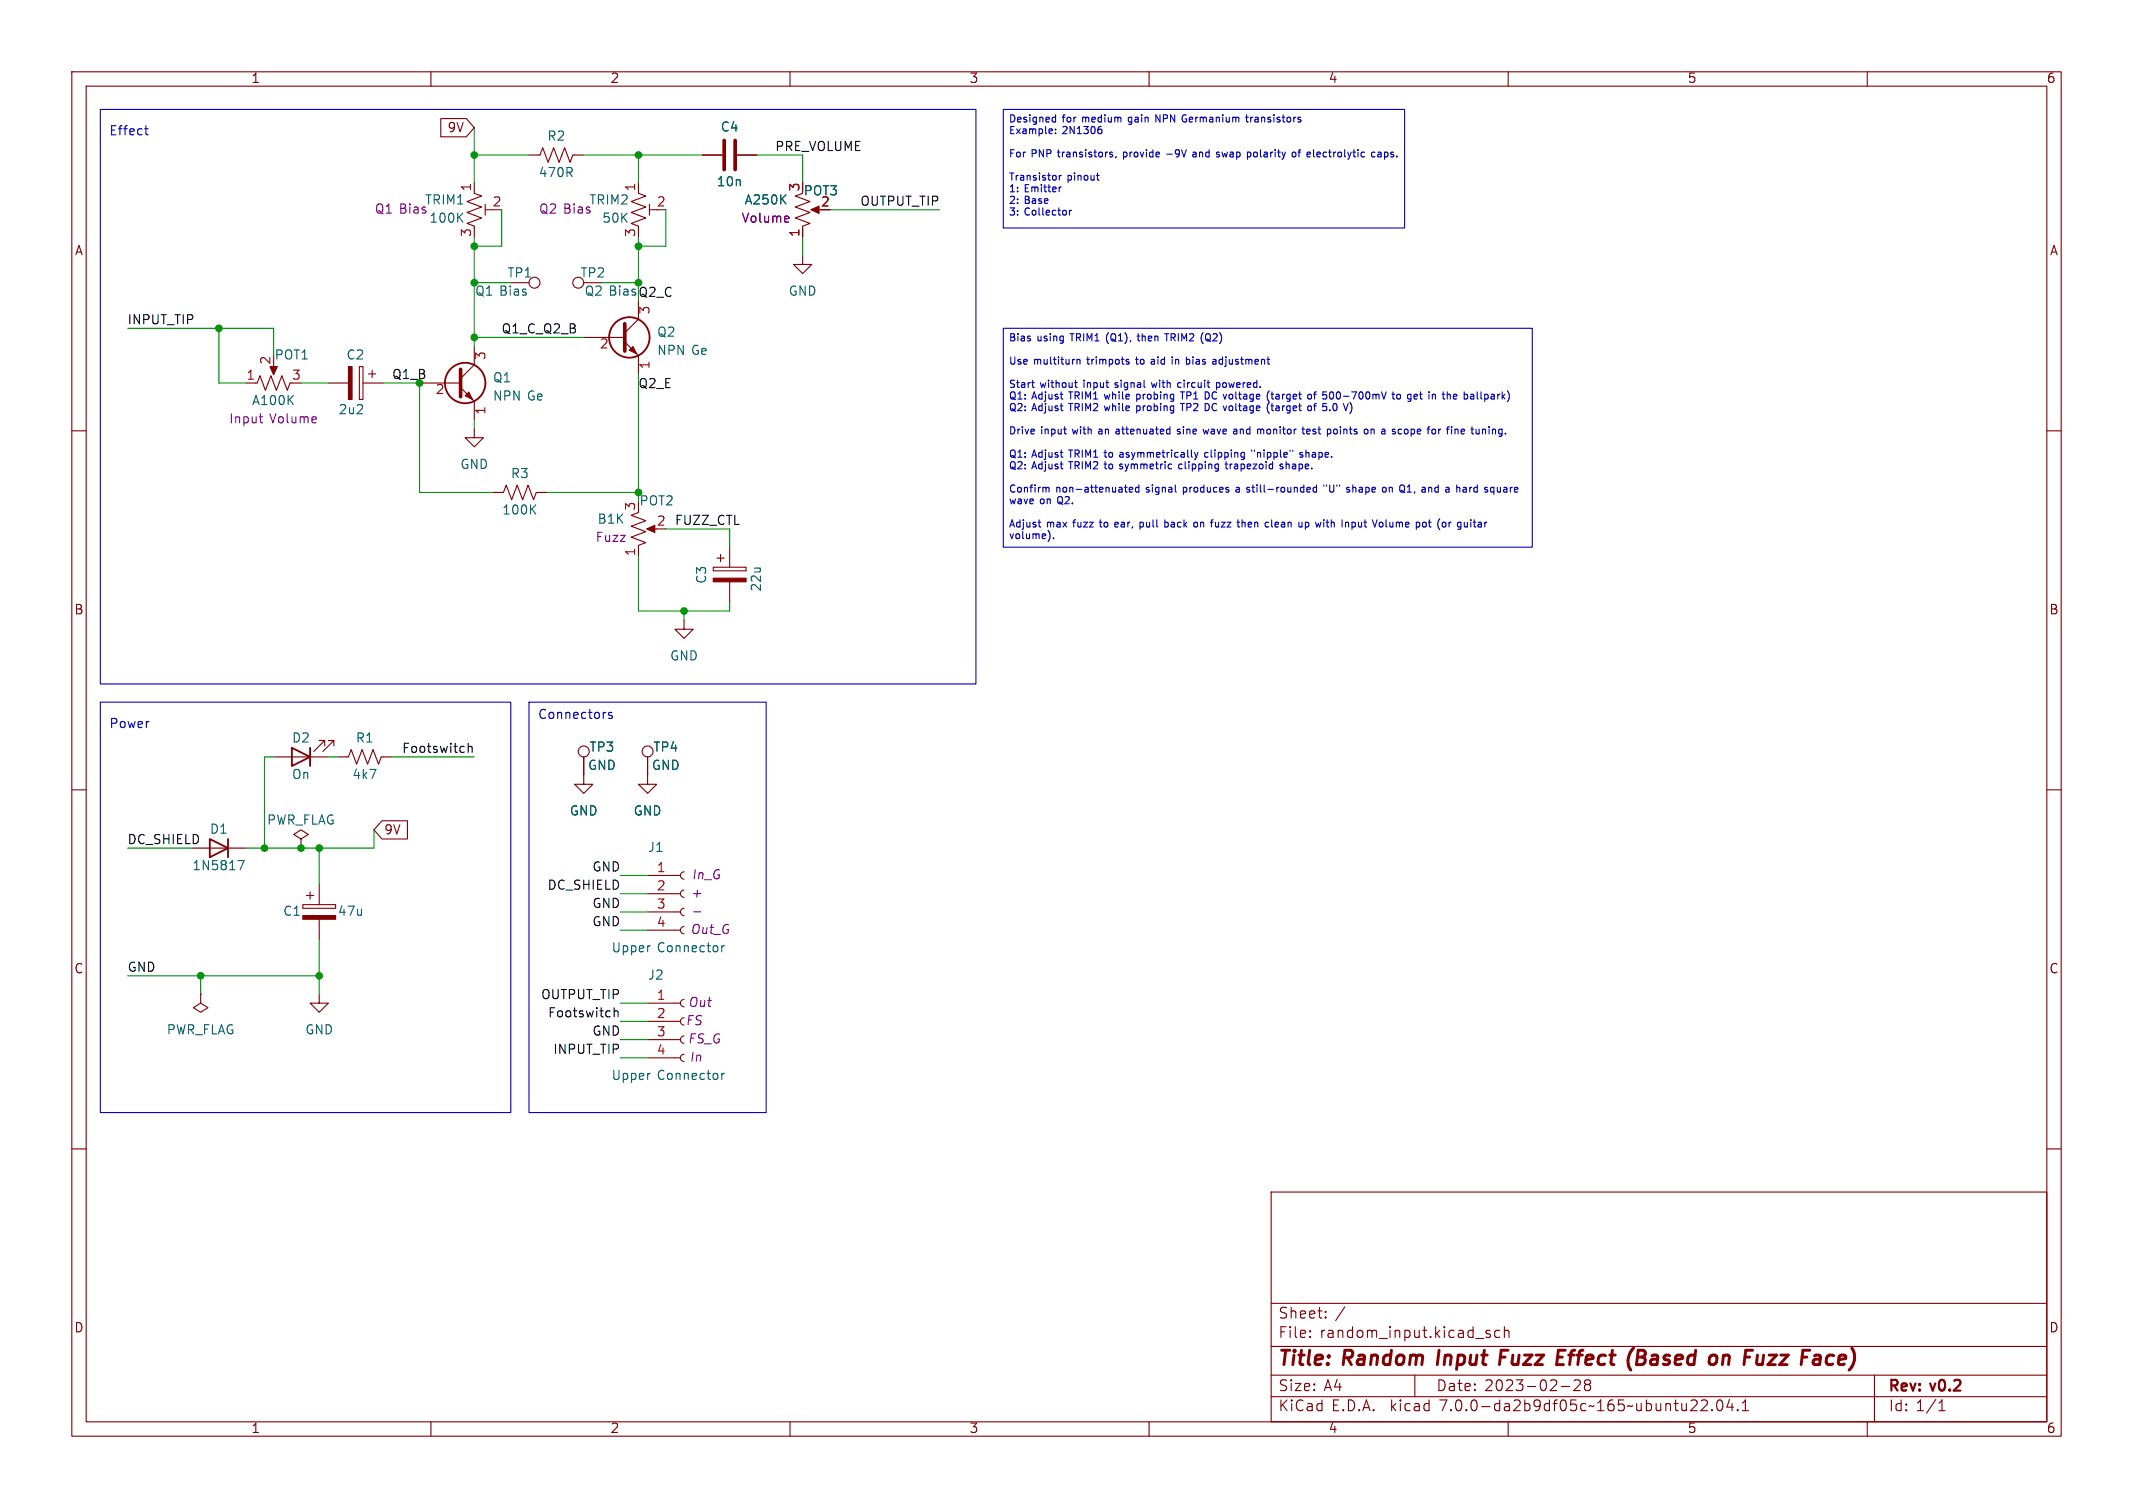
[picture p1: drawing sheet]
<svg xmlns="http://www.w3.org/2000/svg" width="297mm" height="210mm" viewBox="0 0 297 210" stroke-linecap="round" stroke-linejoin="round" font-family="sans-serif">
<g fill="none" stroke="#840000" stroke-width=".15">
<path d="M10 10h277v190h-277zM12 12h273v186h-273zM60 10v2M61.4 16.5h3.5l1.1 1.3-1.1 1.3h-3.5zM110 10v2M160 10v2M210 10v2M260 10v2M66 26.9l1.1 .4-2.1 .8 2.1 .7-2.1 .8 2.1 .8-2.1 .7 1 .4v.3M66 25.4v1.3M67.6 28.4v1.6M67.6 29.2h1"/>
<path d="M73.7 21.6h1.5l.4-1 .7 2 .8-2 .8 2 .7-2 .8 2 .4-1h1.5M88.9 26.9l1 .4-2 .8 2 .7-2 .8 2 .8-2 .7 1 .4v.3M88.9 25.4v1.3M90.4 29.2h1M90.4 28.4v1.6M97.8 21.6h2.8M102.6 21.6h2.8M111.8 35.6v1.2h1.2l-1.2 1.3-1.3-1.3h1.3M111.8 26.9l-1.1 .4 2.1 .8-2.1 .7 2.1 .8-2.1 .8 2.1 .7-1 .4v1.5M113.3 29.2h1M10 60h2M34.3 53.3h1.5l.4-1 .8 2.1 .7-2.1 .8 2.1 .7-2.1 .8 2.1 .4-1.1"/>
<path d="M38.1 50.8v1M45.7 53.3h2.8M50 51.1h.5v4.5h-.5zM50.5 53.3h2.8M51.3 52.1h1M51.8 51.6v1M58.4 53.3h5.7M64.1 54l1.9 1.9v2.5M66 59.7v1.3h1.3l-1.3 1.2-1.2-1.2h1.2M66 48.3v2.5l-1.9 1.9M81.3 47h5.7M87 47.6l1.9 1.9v2.6"/>
<path d="M88.9 41.9v2.6l-1.9 1.9M285 60h2M68.6 68.6h1.5l.4-1 .7 2 .8-2 .8 2 .7-2 .8 2 .4-1h1.5M88.9 71.4l-1 .4 2 .7-2 .8 2 .7-2 .8 2 .8-1 .3v1.6M90.4 73.7h1M99.3 79h4.6v.5h-4.6zM99.8 77.7h1M100.3 77.2v1M101.6 76.2v2.8M95.2 86.4v1.2h1.3l-1.3 1.3-1.2-1.3h1.2M101.6 81v2.8M10 110h2"/>
<path d="M26.7 118.1h7.6M38.1 105.4h7.6M41.9 116.8l1-.6-1-.6-1 .6 1 .6v1.3M41.9 118.1h.1M45.2 103.9v-.8h-.8h.8l-1.5 1.5M46.5 103.9v-.8h-.8h.8l-1.5 1.5M47 105.4h1.5l.4-1 .8 2 .7-2 .8 2 .7-2 .8 2 .4-1h1.5M53.2 114.3h3.5v2.5h-3.5l-1.1-1.2zM81.3 105.4v3.8h1.2l-1.2 1.3-1.3-1.3h1.3M90.2 105.4v3.8h1.2l-1.2 1.3-1.3-1.3h1.3M285 110h2M27.9 138.4v1.3l1.1 .6-1.1 .7-1-.7 1-.6"/>
<path d="M27.9 138.4h.1M42.2 126h4.5v.5h-4.5zM42.7 124.7h1M43.2 124.2v1M44.4 138.4v1.3h1.3l-1.3 1.3-1.2-1.3h1.2M44.4 123.2v2.8M44.4 128v2.8M90.2 129.5h4.5M90.2 127h4.5M90.2 124.5h4.5M90.2 121.9h4.5M90.2 139.7h4.5"/>
<path d="M95.2 129a.51 .51 0 0 0-.5 .5 .51 .51 0 0 0 .5 .5M95.2 126.5a.51 .51 0 0 0-.5 .5 .51 .51 0 0 0 .5 .5M95.2 124a.51 .51 0 0 0-.5 .5 .51 .51 0 0 0 .5 .5M95.2 121.4a.51 .51 0 0 0-.5 .5 .51 .51 0 0 0 .5 .5M95.2 139.2a.51 .51 0 0 0-.5 .5 .51 .51 0 0 0 .5 .5M10 160h2M90.2 147.3h4.5M90.2 144.8h4.5M90.2 142.2h4.5M95.2 146.8a.51 .51 0 0 0-.5 .5 .51 .51 0 0 0 .5 .5M95.2 144.3a.51 .51 0 0 0-.5 .5 .51 .51 0 0 0 .5 .5M95.2 141.7a.51 .51 0 0 0-.5 .5 .51 .51 0 0 0 .5 .5"/>
<path d="M285 160h2M177 166h108v32h-108zM60 198v2M110 198v2M160 198v2M177 194.5h108M177 191.5h108M177 187.5h108M177 181.5h108M182.4 186.1l.1 .1-.1 .1M182.4 185.3l.1 .1-.1 .1M184.6 183.4v.1v.1"/>
<path d="M184.6 182.6v.1v.1M197 191.5v3M207 185.7l.5 .1v.2l-.2 .3-.4-.1M207 185.3h.1h.4M208.8 185.3h-.4l-.3 .2v.5l.2 .2 .1 .1 .4-.1M209.5 185.4a.37 .37 0 0 1 .6 .1v.8M209.5 184.8v1.5M210 198v2M217.4 193.1h1.1M219.2 192.3l.2-.1h.5a.41 .41 0 0 1 .1 .6l-.9 .9h.9M220.9 192.8l-.1-.1a.31 .31 0 0 1-.2-.3 .31 .31 0 0 1 .3-.2h.4a.31 .31 0 0 1 .2 .4 .31 .31 0 0 1-.3 .2M220.9 192.8l-.3 .3 .1 .4 .2 .2h.3l.3-.3-.1-.5-.2-.1"/>
<path d="M220.9 192.8h.3M236.9 195.1l.2-.1h.5a.41 .41 0 0 1 .1 .6l-.9 .9h.9M238.4 196.3l.1 .1-.1 .1M238.4 196.3l-.1 .1 .1 .1M238.4 196.3v.2M239.2 195a.36 .36 0 0 1 .6 .2 .77 .77 0 0 1-.4 1.3 1 1 0 0 1-.2-1.5zM240.8 194.9l-.3 1.1h.9M241.2 195.5v1M242 196.3v.1v.1M242 196.3l-.1 .1 .1 .1M242 196.3v.2M242.6 196.5h.9"/>
<path d="M242.6 195.4l.4-.4v1.5M260 198v2M261 191.5v6.5M270 196.5h.8M270 195.4l.4-.4v1.5"/>
<circle cx="74.4" cy="39.4" r=".76"/>
<circle cx="80.5" cy="39.4" r=".76"/>
<circle cx="81.3" cy="104.6" r=".76"/>
<circle cx="90.2" cy="104.6" r=".76"/>
</g>
<g fill="none" stroke="#840000" stroke-width=".4">
<path d="M208.9 189h.7M210 188h-1l-.2 2M216.7 190h1M216.9 189h.6M217 188h.9M227.5 187.8l-.1 .1M228 189h.7M228.8 188h-.7l-.2 2h.7M240 188.7l-.2 1.3M240.6 188.7h-.3l-.3 .2M244 188h-.9l-.3 2M245.6 188.7l-.2 1.3"/>
<path d="M254.5 188.9l-.2 .2v.6l.1 .2M257.8 187.8l.1 .1"/>
</g>
<g fill="#840000" stroke="#840000" stroke-width=".15">
<path d="M37.6 51.1h1l-.5 1.1z"/>
<path d="M64.8 55.1l.5-.5 .5 1z"/>
<path d="M87.6 48.8l.5-.5 .5 1z"/>
<path d="M48.5 51.1h.5v4.5h-.5z"/>
<path d="M112.9 29.2l1.1-.5v1z"/>
<path d="M42.2 127.5h4.5v.5h-4.5z"/>
<path d="M99.3 80.5h4.6v.5h-4.6z"/>
<path d="M90 73.7l1.2-.5v1z"/>
</g>
<path d="M109.7 30.1l.1 .1 .1 .2-.6 .1M109.8 30.9h-.1M36.1 58h.5M36.3 58.8l.3 .1M96.6 127h1" fill="none" stroke="#840084" stroke-width=".15"/>
<path d="M100.8 19.6v4M102.4 19.6v4M64.1 51.4v3.8M87 45.1v3.8" fill="none" stroke="#840000" stroke-width=".51"/>
<g fill="none" stroke="#840000" stroke-width=".25">
<path d="M29.2 116.8l2.5 1.3-2.5 1.3zM31.7 116.8v2.6M40.6 104.1l2.6 1.3-2.6 1.3zM43.2 104.1v2.6"/>
<circle cx="64.8" cy="53.3" r="2.82"/>
<circle cx="87.6" cy="47" r="2.82"/>
</g>
<path d="M33.1 119.8h.9l-.6 1.3M90.4 131.7h.1M100.5 131.7v.8M100.9 131.7l-.3 .1-.1 .1M90.4 149.5h.1M100.5 149.5v.8M100.9 149.5h-.3l-.1 .2" fill="none" stroke="#006464" stroke-width=".15"/>
<path d="M65.2 103.5v1.3M65.2 104.1l.2-.2 .3 .1v.8M85.5 140.3v1.3M85.5 140.9l.2-.1h.3l.1 .8" fill="none" stroke="#0f0f0f" stroke-width=".15"/>
<g fill="none" stroke="#0000c2" stroke-width=".15">
<path d="M14 15.2h121.9v80.1h-121.9zM20.1 17.9h.5M20.3 18.6l.1 .1 .2 .1M139.7 15.2h55.9v16.6h-55.9zM146.7 16.3l.3 .1M147 16v1M147 18v.1M147 18.5v.1M147 16.9l-.3 .1M153.2 18l.2 .2v.2l-.2 .2M160.9 17v-1l.6 1M173.4 16.3h.4"/>
<path d="M173.6 16v.8l.2 .2M147.5 24.4v.7M147.8 26l-.2 .1M147.8 24.4l-.3 .2M148.9 29.3v.7M149.2 29.3l-.3 .2M152.7 24.4h.4M152.9 25l.2 .1M154.7 21.5l.2 .1v.1l-.1 .2h-.2M154.7 21.2h.2M155.4 21.8l-.1 .2M162.5 21.5h.7"/>
<path d="M166.4 21.2h-.3M166.5 21.5h-.3l-.1 .1v.2l.4 .1M169.4 21.5l.4 .2v.1l-.3 .1M169.4 21.2h.4M173.8 21.2h.2l.2 .2-.1 .4-.3 .1M180 21.3l.1-.1 .3 .1v.4l-.1 .1-.2 .1-.1-.1zM180.7 21.2h.4M182.9 20.9v.8l.1 .2M191.5 21.2h-.3l-.2 .2 .1 .4h.4M192.2 21.2h-.3M192.2 21.5h-.2l-.2 .1 .1 .2 .3 .1M139.7 45.7h73.7v30.5h-73.7z"/>
<path d="M143.6 53.3h.4M143.8 53.9l.2 .1M148.1 59.8h.4M149.6 53.3h.4M149.8 53.8l.2 .2M150 50v.7M150 50.1l.1-.1 .2 .1 .1 .6M154.3 46.3l-.1 .2M155.5 59.8h-.1M156.6 46.3l.2 .2M156.9 50l.3 .1M156.9 50.4h.3v.2l-.1 .1h-.2"/>
<path d="M158.3 49.7v.9M158.3 54.9v1M158.3 56.5v1M158.3 55.5l.1 .1M158.3 57.1l.1 .1M158.3 46.8h.4M158.4 56.5l-.1 .1M158.5 46.5v.9M160.3 53.3l.2 .7M160.4 50l-.1 .1M160.4 50.3l-.1 .2 .1 .2M162.2 46.5h.5"/>
<path d="M162.5 46.5v1M162.8 59.8h.1M162.9 59.4v1M163.2 49.7v.1M163.2 50v.7M164.2 59.8l-.3 .1 .1 .2h.2M164.4 53.3h-.2l-.2 .2v.4l.4 .1M164.4 56.2h.5M164.6 54.6v1M164.6 56.2v1M165.3 50h.2l.2 .2M165.7 50.5l-.2 .2h-.2"/>
<path d="M167.5 59.8l.2 .6 .2-.4 .2 .4M167.5 46.3l-.1 .2M169 50l.3 .1v.6M169.3 50.7h-.3M169.3 50.3h-.3M169.4 53.3h.3l.2 .2M169.4 53.3v1M169.8 46.3l.2 .2M169.9 53.8l-.2 .2-.3-.1M172.1 59.8l.1 .1v.5M175.5 59.9l.2-.1 .3 .1M176.7 54.4a1.15 1.15 0 0 0 0 1.6"/>
<path d="M176.7 56a1.15 1.15 0 0 0 0 1.6M177 54.9h.3M177 56.5h.3M177.1 54.6v.8l.2 .2M177.1 56.2v.8l.2 .2M181.3 59.8h.4M182.1 55.1l.2-.2 .2 .1 .1 .1-.1 .4-.2 .1-.2-.2M182.1 56.7l.2-.2 .2 .1 .1 .1-.1 .4-.2 .1-.2-.2M182.4 59.8h-.3l-.2 .1 .1 .5h.4M182.9 54.9h.4M182.9 56.5h.4M183.1 54.6l-.1 1"/>
<path d="M183.1 56.2l-.1 1M183.7 59.4v.9M185.1 55.2l.1 .3 .2 .1M185.2 57.1v.1M185.4 54.6l-.2 .1-.1 .3M186 59.8h-.2l-.1 .2v.3l.3 .1M188.2 56.5v.4l-.1 .4M190.9 59.9l.3-.1 .1 .1M190.9 59.8v.6M193.8 54.9h.4M193.9 59.8v.3M194 54.6v.8l.2 .2"/>
<path d="M194.5 55l.2-.1 .3 .1v.4l-.1 .1-.2 .1-.2-.1zM197.2 54.9l.2 .2-.5 .1M197.3 55.5l-.1 .1M197.8 54.6v.8M199 54.6h-.1M199 54.6h.1M199 54.6v.1M199.1 59.4l-.2 .2v.8M200.3 59.8v.6M200.6 59.8l-.3 .2M202.5 54.9l.3 .1M202.8 55.5l-.3 .1"/>
<path d="M202.9 55.1l-.5 .1M203.6 59.8l-.1 .1v.4l.1 .1M205.7 54.6v.8l.1 .2M206.6 59.8l.3 .1v.5M209.9 54.4l.1 .2M144.5 72.7h.4M144.7 73.3l.2 .1M145.7 67.9h.3l.1 .6M146.2 74.3v.7M146.7 74.9v.1M148.4 60.4h.1M153.2 72.4v.8"/>
<path d="M155.4 72.7l-.2 .2v.3l.2 .2M155.5 60.1l-.1 .1 .1 .2M155.7 73l-.5 .1M155.9 65.2l.1 .1M156 63l-.1 .1M156 63.3l-.1 .1 .1 .3M156 64.6l-.1 .2 .1 .2M156.6 67.9h.4M156.9 68.5h.1M157.2 68.2l.5-.1v-.2h-.3l-.2 .1 .1 .5h.4M158.6 67.9h-.3l-.2 .2 .1 .4h.4M158.6 67.5v1"/>
<path d="M158.7 73.3l.3 .1M158.7 72.7v1M159 72.7l-.3 .1M162.2 72.8l.3-.1 .2 .2M162.2 72.4v1M162.7 73.2l-.2 .2-.3-.1M162.9 60.4h-.1M163.9 60.4h.3M164.1 64.8l.1 .4 .3 .1M166.3 63l.3 .7M166.4 72.7l.3 .1v.1v.4l-.3 .1M166.6 63.7l-.3 .3"/>
<path d="M166.8 63l-.2 .7M168.1 63h-.2l-.2 .2 .1 .4 .3 .1M168.9 72.4l-.2 .1v.9M169.3 72.7v.5l.2 .2M170.7 64.3v.8l.3 .2M172.2 60.4h-.1M172.2 60l-.1 .1M172.2 68.2l-.1 .1 .1 .2M172.2 67.9h-.1M172.9 72.4v1M173.3 72.8l-.2-.1-.2 .1M174.3 62.7v.2"/>
<path d="M174.7 62.7v.2M177.1 72.4v.8l.1 .2M178.2 64.8l.5 .3-.2 .2-.3-.1M181.4 63.1l-.3-.1-.1 .1v.2l.4 .1v.2h-.4M181.4 60.3l.3 .1M181.8 72.8l.3-.1 .1 .2M181.8 72.7v1M182.1 67.9h.3l.1 .2-.5 .1M182.2 73.2l-.1 .2-.3-.1M182.4 68.5h-.3M182.4 60l-.5 .1M183.3 67.9h-.3l-.2 .2 .1 .4h.4"/>
<path d="M183.3 67.5v1M184.3 72.4v.1M184.3 67.5v.2M184.7 72.7h.3M184.7 67.5v.2M187.6 67.9h.3M187.6 68.2l.3 .1v.2h-.3M188.3 72.7v1M188.3 72.8h.3M188.3 73.3h.3M192.5 72.8v.5M192.7 67.9h.2l.1 .2v.3l-.3 .1"/>
<path d="M193 72.4v.8l.1 .2M193.9 60.4h.1M194.9 67.9a.33 .33 0 0 1 .3-.4 .33 .33 0 0 1 .4 .4M198.9 72.7h.4M199 72.4v.8l.3 .2M199.2 67.9l-.3 .1M200.5 72.2l-.2 .2M203.9 60l-.4 .1M205.1 72.7h.4M205.3 72.4v.8l.1 .2M207.9 67.9h.1M208 67.9v1"/>
<path d="M208 68.5h-.1M14 97.8h57.1v57.1h-57.1zM73.7 97.8h33v57.1h-33zM85.2 99.3l-.3-.1-.2 .2 .1 .2 .4 .1v.3h-.5"/>
</g>
<g fill="none" stroke="#009600" stroke-width=".15">
<path d="M66 17.8v7.6M66 21.6h7.7M66 33v15.3M66 39.4h5.1M69.8 29.2v5.1h-3.8M81.3 21.6h16.5M83.8 39.4h5.1M88.9 21.6v3.8M88.9 33v8.9M92.7 29.2v5.1h-3.8M105.4 21.6h6.4v3.8M111.8 33v2.6"/>
<path d="M115.6 29.2h15.2M17.8 45.7h20.3v3.8M30.5 45.7v7.6h3.8M41.9 53.3h3.8M53.3 53.3h5.1v15.3h10.2M66 58.4v1.3M66 47h15.3M88.9 52.1v17.8M76.2 68.6h12.7M88.9 77.5v7.6h12.7v-1.3M92.7 73.7h8.9v2.5M95.2 85.1v1.3"/>
<path d="M17.8 118.1h8.9M38.1 105.4h-1.3v12.7M44.4 118.1v5.1M45.7 105.4h1.3M52.1 115.6v2.5h-17.8M54.6 105.4h11.4M17.8 135.9h26.6M27.9 135.9v2.5M44.4 130.8v7.6M86.4 139.7h3.8M86.4 127h3.8M86.4 129.5h3.8"/>
<path d="M86.4 121.9h3.8M86.4 124.5h3.8M86.4 144.8h3.8M86.4 147.3h3.8M86.4 142.2h3.8"/>
</g>
<g fill="#009600" stroke="#009600" stroke-width=".15">
<circle cx="66" cy="34.3" r=".46"/>
<circle cx="66" cy="47" r=".46"/>
<circle cx="66" cy="39.4" r=".46"/>
<circle cx="66" cy="21.6" r=".46"/>
<circle cx="30.5" cy="45.7" r=".46"/>
<circle cx="95.2" cy="85.1" r=".46"/>
<circle cx="41.9" cy="118.1" r=".46"/>
<circle cx="36.8" cy="118.1" r=".46"/>
<circle cx="44.4" cy="135.9" r=".46"/>
<circle cx="44.4" cy="118.1" r=".46"/>
<circle cx="27.9" cy="135.9" r=".46"/>
<circle cx="88.9" cy="39.4" r=".46"/>
<circle cx="88.9" cy="21.6" r=".46"/>
<circle cx="88.9" cy="68.6" r=".46"/>
<circle cx="88.9" cy="34.3" r=".46"/>
</g>
<g font-size="2.8" fill="#840000">
<text x="178" y="190.8">Title:</text>
<text x="187.1" y="190.8">Random</text>
<text x="200.8" y="190.8">Input</text>
<text x="210.1" y="190.8">Fuzz</text>
<text x="218.7" y="190.8">Effect</text>
<text x="229.1" y="190.8">(Based</text>
<text x="241.1" y="190.8">on</text>
<text x="246.5" y="190.8">Fuzz</text>
<text x="255.1" y="190.8">Face)</text>
</g>
<g font-size="2.1" fill="#840000">
<text x="178" y="183.9">Sheet:</text>
<text x="185.9" y="183.9">/</text>
<text x="178" y="186.6">File:</text>
<text x="183.8" y="186.6">random_input.kicad_sch</text>
<text x="178" y="196.8">KiCad</text>
<text x="178" y="194">Size:</text>
<text x="184.3" y="194">A4</text>
<text x="185.4" y="196.8">E.D.A.</text>
<text x="193.7" y="196.8">kicad</text>
<text x="200" y="194">Date:</text>
<text x="200.6" y="196.8">7.0.0-da2b9df05c~165~ubuntu22.04.1</text>
<text x="206.7" y="194">2023-02-28</text>
<text x="263" y="194.2">Rev:</text>
<text x="263" y="196.8">Id: 1/1</text>
<text x="269" y="194.2">v0.2</text>
</g>
<g font-size="1.8" fill="#840000">
<text x="35" y="11.8">1</text>
<text x="85" y="11.8">2</text>
<text x="135" y="11.8">3</text>
<text x="185" y="11.8">4</text>
<text x="235" y="11.8">5</text>
<text x="285" y="11.8">6</text>
<text x="62.2" y="18.7">9V</text>
<text x="10.4" y="35.8">A</text>
<text x="285.4" y="35.8">A</text>
<text x="10.3" y="85.8">B</text>
<text x="285.3" y="85.8">B</text>
<text x="53.5" y="116.5">9V</text>
<text x="10.3" y="135.8">C</text>
<text x="285.3" y="135.8">C</text>
<text x="10.3" y="185.8">D</text>
<text x="285.3" y="185.8">D</text>
<text x="35" y="199.8">1</text>
<text x="85" y="199.8">2</text>
<text x="135" y="199.8">3</text>
<text x="185" y="199.8">4</text>
<text x="235" y="199.8">5</text>
<text x="285" y="199.8">6</text>
</g>
<g font-size="1.8" fill="#0000c2">
<text x="15.2" y="19.1">Effect</text>
<text x="15.2" y="101.6">Power</text>
<text x="74.9" y="100.3">Connectors</text>
</g>
<g font-size="1.8" fill="#006464">
<text x="76.2" y="19.9">R2</text>
<text x="100.3" y="18.6">C4</text>
<text x="75" y="25">470R</text>
<text x="99.8" y="26.2">10n</text>
<text x="103.6" y="28.8">A250K</text>
<text x="111.8" y="27.5">POT3</text>
<text x="83.8" y="31.3">50K</text>
<text x="66.1" y="41.5">Q1 Bias</text>
<text x="70.6" y="38.9">TP1</text>
<text x="80.8" y="38.9">TP2</text>
<text x="81.3" y="41.5">Q2 Bias</text>
<text x="109.8" y="41.5">GND</text>
<text x="91.4" y="47.2">Q2</text>
<text x="38.2" y="50.4">POT1</text>
<text x="48.2" y="50.4">C2</text>
<text x="68.6" y="53.5">Q1</text>
<text x="91.4" y="49.7">NPN Ge</text>
<text x="35" y="56.7">A100K</text>
<text x="47.1" y="58">2u2</text>
<text x="68.6" y="56.1">NPN Ge</text>
<text x="64" y="65.6">GND</text>
<text x="69.9" y="71.9">100K</text>
<text x="71.1" y="66.9">R3</text>
<text x="89" y="70.7">POT2</text>
<text x="83.2" y="73.2">B1K</text>
<text x="98.6" y="81.4" transform="rotate(-90 98.6 81.4)">C3</text>
<text x="106.2" y="82.4" transform="rotate(-90 106.2 82.4)">22u</text>
<text x="93.3" y="92.3">GND</text>
<text x="40.6" y="103.7">D2</text>
<text x="49.5" y="103.7">R1</text>
<text x="81.8" y="107.5">GND</text>
<text x="82" y="105">TP3</text>
<text x="90.7" y="107.5">GND</text>
<text x="90.9" y="105">TP4</text>
<text x="40.6" y="108.8">On</text>
<text x="49" y="108.8">4k7</text>
<text x="79.3" y="113.9">GND</text>
<text x="88.2" y="113.9">GND</text>
<text x="29.2" y="116.4">D1</text>
<text x="37.1" y="115.1">PWR_FLAG</text>
<text x="90.2" y="118.9">J1</text>
<text x="26.7" y="121.5">1N5817</text>
<text x="39.4" y="127.8">C1</text>
<text x="47" y="127.8">47u</text>
<text x="85.1" y="132.9">Upper</text>
<text x="90.2" y="136.7">J2</text>
<text x="91.5" y="132.9">Connector</text>
<text x="23.2" y="144.3">PWR_FLAG</text>
<text x="42.5" y="144.3">GND</text>
<text x="85.1" y="150.7">Upper</text>
<text x="91.5" y="150.7">Connector</text>
</g>
<g font-size="1.8" fill="#0f0f0f">
<text x="107.9" y="21.2">PRE_VOLUME</text>
<text x="119.7" y="28.9">OUTPUT_TIP</text>
<text x="88.9" y="41.6">Q2_C</text>
<text x="17.8" y="45.4">INPUT_TIP</text>
<text x="69.8" y="46.6">Q1_C_Q2_B</text>
<text x="88.9" y="54.3">Q2_E</text>
<text x="94" y="73.3">FUZZ_CTL</text>
<text x="55.9" y="105.1">Footswitch</text>
<text x="17.8" y="117.8">DC_SHIELD</text>
<text x="76.1" y="124.1">DC_SHIELD</text>
<text x="82.4" y="121.6">GND</text>
<text x="82.4" y="129.2">GND</text>
<text x="82.4" y="126.7">GND</text>
<text x="17.8" y="135.5">GND</text>
<text x="75.2" y="139.4">OUTPUT_TIP</text>
<text x="76.2" y="141.9">Footswitch</text>
<text x="76.9" y="147">INPUT_TIP</text>
<text x="82.4" y="144.4">GND</text>
</g>
<g font-size="1.8" fill="#840084">
<text x="59.1" y="28.8">TRIM1</text>
<text x="82" y="28.8">TRIM2</text>
<text x="52.1" y="30">Q1 Bias</text>
<text x="59.7" y="31.3">100K</text>
<text x="75" y="30">Q2 Bias</text>
<text x="103.2" y="31.3">Volume</text>
<text x="31.8" y="59.2">Input</text>
<text x="37.5" y="59.2">Volume</text>
<text x="82.9" y="75.8">Fuzz</text>
<text x="96.1" y="125.3">+</text>
<text x="96.2" y="122.7">In_G</text>
<text x="96" y="130.4">Out_G</text>
<text x="95.4" y="143.1">FS</text>
<text x="95.7" y="140.5">Out</text>
<text x="95.7" y="145.6">FS_G</text>
<text x="95.9" y="148.1">In</text>
</g>
<g font-size="1.8" fill="#a90000">
<text x="65.8" y="26.7" transform="rotate(-90 65.8 26.7)">1</text>
<text x="68.5" y="29">2</text>
<text x="88.6" y="26.7" transform="rotate(-90 88.6 26.7)">1</text>
<text x="91.4" y="29">2</text>
<text x="111.5" y="26.7" transform="rotate(-90 111.5 26.7)">3</text>
<text x="114.3" y="29">2</text>
<text x="65.8" y="33.1" transform="rotate(-90 65.8 33.1)">3</text>
<text x="88.6" y="33.1" transform="rotate(-90 88.6 33.1)">3</text>
<text x="111.5" y="33.1" transform="rotate(-90 111.5 33.1)">1</text>
<text x="90.8" y="43.8" transform="rotate(-90 90.8 43.8)">3</text>
<text x="34.3" y="53.1">1</text>
<text x="37.8" y="50.8" transform="rotate(-90 37.8 50.8)">2</text>
<text x="40.6" y="53.1">3</text>
<text x="67.9" y="50.2" transform="rotate(-90 67.9 50.2)">3</text>
<text x="83.5" y="48.9">2</text>
<text x="90.8" y="51.5" transform="rotate(-90 90.8 51.5)">1</text>
<text x="60.6" y="55.2">2</text>
<text x="67.9" y="57.8" transform="rotate(-90 67.9 57.8)">1</text>
<text x="88.6" y="71.2" transform="rotate(-90 88.6 71.2)">3</text>
<text x="88.6" y="77.5" transform="rotate(-90 88.6 77.5)">1</text>
<text x="91.4" y="73.4">2</text>
<text x="91.4" y="121.7">1</text>
<text x="91.4" y="124.2">2</text>
<text x="91.4" y="126.7">3</text>
<text x="91.4" y="129.3">4</text>
<text x="91.4" y="139.4">1</text>
<text x="91.4" y="142">2</text>
<text x="91.4" y="144.5">3</text>
<text x="91.4" y="147.1">4</text>
</g>
<text font-size="1.8" fill="#009600" x="54.6" y="53">Q1_B</text>
<g font-size="1.4" fill="#0000c2">
<text x="140.5" y="17.4">Designed</text>
<text x="148" y="17.4">for</text>
<text x="150.9" y="17.4">medium</text>
<text x="157.5" y="17.4">gain</text>
<text x="161.4" y="17.4">NPN Germanium</text>
<text x="174.4" y="17.4">transistors</text>
<text x="140.5" y="19">Example:</text>
<text x="140.5" y="22.3">For</text>
<text x="143.7" y="22.3">PNP transistors,</text>
<text x="148" y="19">2N1306</text>
<text x="156.7" y="22.3">provide</text>
<text x="163" y="22.3">-9V</text>
<text x="166.8" y="22.3">and</text>
<text x="170.3" y="22.3">swap</text>
<text x="174.7" y="22.3">polarity</text>
<text x="181.2" y="22.3">of</text>
<text x="183.4" y="22.3">electrolytic</text>
<text x="192.6" y="22.3">caps.</text>
<text x="140.5" y="25.5">Transistor</text>
<text x="140.5" y="27.1">1:</text>
<text x="140.5" y="28.8">2:</text>
<text x="142.7" y="27.1">Emitter</text>
<text x="142.7" y="28.8">Base</text>
<text x="148.7" y="25.5">pinout</text>
<text x="140.5" y="30.4">3:</text>
<text x="142.7" y="30.4">Collector</text>
<text x="140.5" y="47.9">Bias</text>
<text x="144.5" y="47.9">using</text>
<text x="149.3" y="47.9">TRIM1 (Q1),</text>
<text x="159" y="47.9">then</text>
<text x="163" y="47.9">TRIM2 (Q2)</text>
<text x="140.5" y="51.1">Use</text>
<text x="144" y="51.1">multiturn</text>
<text x="151.6" y="51.1">trimpots</text>
<text x="158.6" y="51.1">to</text>
<text x="160.8" y="51.1">aid</text>
<text x="163.9" y="51.1">in</text>
<text x="166" y="51.1">bias</text>
<text x="169.9" y="51.1">adjustment</text>
<text x="140.5" y="54.4">Start</text>
<text x="140.5" y="56">Q1:</text>
<text x="140.5" y="57.6">Q2:</text>
<text x="143.8" y="56">Adjust</text>
<text x="143.8" y="57.6">Adjust</text>
<text x="144.9" y="54.4">without</text>
<text x="149.1" y="56">TRIM1 while</text>
<text x="149.1" y="57.6">TRIM2 while</text>
<text x="151.1" y="54.4">input</text>
<text x="155.6" y="54.4">signal</text>
<text x="158.8" y="56">probing</text>
<text x="158.8" y="57.6">probing</text>
<text x="160.9" y="54.4">with</text>
<text x="164.7" y="54.4">circuit</text>
<text x="165.2" y="56">TP1 DC voltage</text>
<text x="165.2" y="57.6">TP2 DC voltage</text>
<text x="170.2" y="54.4">powered.</text>
<text x="177.7" y="56">(target</text>
<text x="177.7" y="57.6">(target</text>
<text x="183.5" y="56">of</text>
<text x="183.5" y="57.6">of</text>
<text x="185.8" y="56">500-700mV</text>
<text x="185.8" y="57.6">5.0</text>
<text x="195.7" y="56">to</text>
<text x="198" y="56">get</text>
<text x="201.1" y="56">in</text>
<text x="203.2" y="56">the</text>
<text x="206.4" y="56">ballpark)</text>
<text x="140.5" y="60.9">Drive</text>
<text x="140.5" y="64.1">Q1:</text>
<text x="140.5" y="65.7">Q2:</text>
<text x="143.8" y="64.1">Adjust</text>
<text x="143.8" y="65.7">Adjust</text>
<text x="145" y="60.9">input</text>
<text x="149.1" y="64.1">TRIM1 to</text>
<text x="149.1" y="65.7">TRIM2 to</text>
<text x="149.5" y="60.9">with</text>
<text x="153.3" y="60.9">an</text>
<text x="155.9" y="60.9">attenuated</text>
<text x="156.4" y="64.1">asymmetrically</text>
<text x="156.4" y="65.7">symmetric</text>
<text x="164.6" y="60.9">sine</text>
<text x="164.8" y="65.7">clipping</text>
<text x="168.5" y="64.1">clipping</text>
<text x="168.5" y="60.9">wave</text>
<text x="171.6" y="65.7">trapezoid</text>
<text x="172.8" y="60.9">and</text>
<text x="175.2" y="64.1">&quot;nipple&quot;</text>
<text x="176.3" y="60.9">monitor</text>
<text x="179.3" y="65.7">shape.</text>
<text x="182.1" y="64.1">shape.</text>
<text x="182.8" y="60.9">test</text>
<text x="186.4" y="60.9">points</text>
<text x="191.8" y="60.9">on</text>
<text x="194.3" y="60.9">a scope</text>
<text x="201.1" y="60.9">for</text>
<text x="204" y="60.9">fine</text>
<text x="207.6" y="60.9">tuning.</text>
<text x="140.5" y="69">Confirm</text>
<text x="140.5" y="70.6">wave</text>
<text x="144.9" y="70.6">on</text>
<text x="147.1" y="69">non-attenuated</text>
<text x="147.4" y="70.6">Q2.</text>
<text x="159.8" y="69">signal</text>
<text x="165.1" y="69">produces</text>
<text x="172.6" y="69">a still-rounded</text>
<text x="185.2" y="69">&quot;U&quot;</text>
<text x="188.6" y="69">shape</text>
<text x="193.7" y="69">on</text>
<text x="196.3" y="69">Q1,</text>
<text x="199.6" y="69">and</text>
<text x="203.1" y="69">a hard</text>
<text x="208.9" y="69">square</text>
<text x="140.5" y="73.8">Adjust</text>
<text x="140.5" y="75.4">volume).</text>
<text x="145.8" y="73.8">max</text>
<text x="149.6" y="73.8">fuzz</text>
<text x="153.5" y="73.8">to</text>
<text x="155.8" y="73.8">ear,</text>
<text x="159.4" y="73.8">pull</text>
<text x="163" y="73.8">back</text>
<text x="167.3" y="73.8">on</text>
<text x="169.9" y="73.8">fuzz</text>
<text x="173.8" y="73.8">then</text>
<text x="177.8" y="73.8">clean</text>
<text x="182.6" y="73.8">up</text>
<text x="185.2" y="73.8">with</text>
<text x="189" y="73.8">Input</text>
<text x="193.5" y="73.8">Volume</text>
<text x="199.7" y="73.8">pot</text>
<text x="202.9" y="73.8">(or</text>
<text x="205.8" y="73.8">guitar</text>
</g>
</svg>
